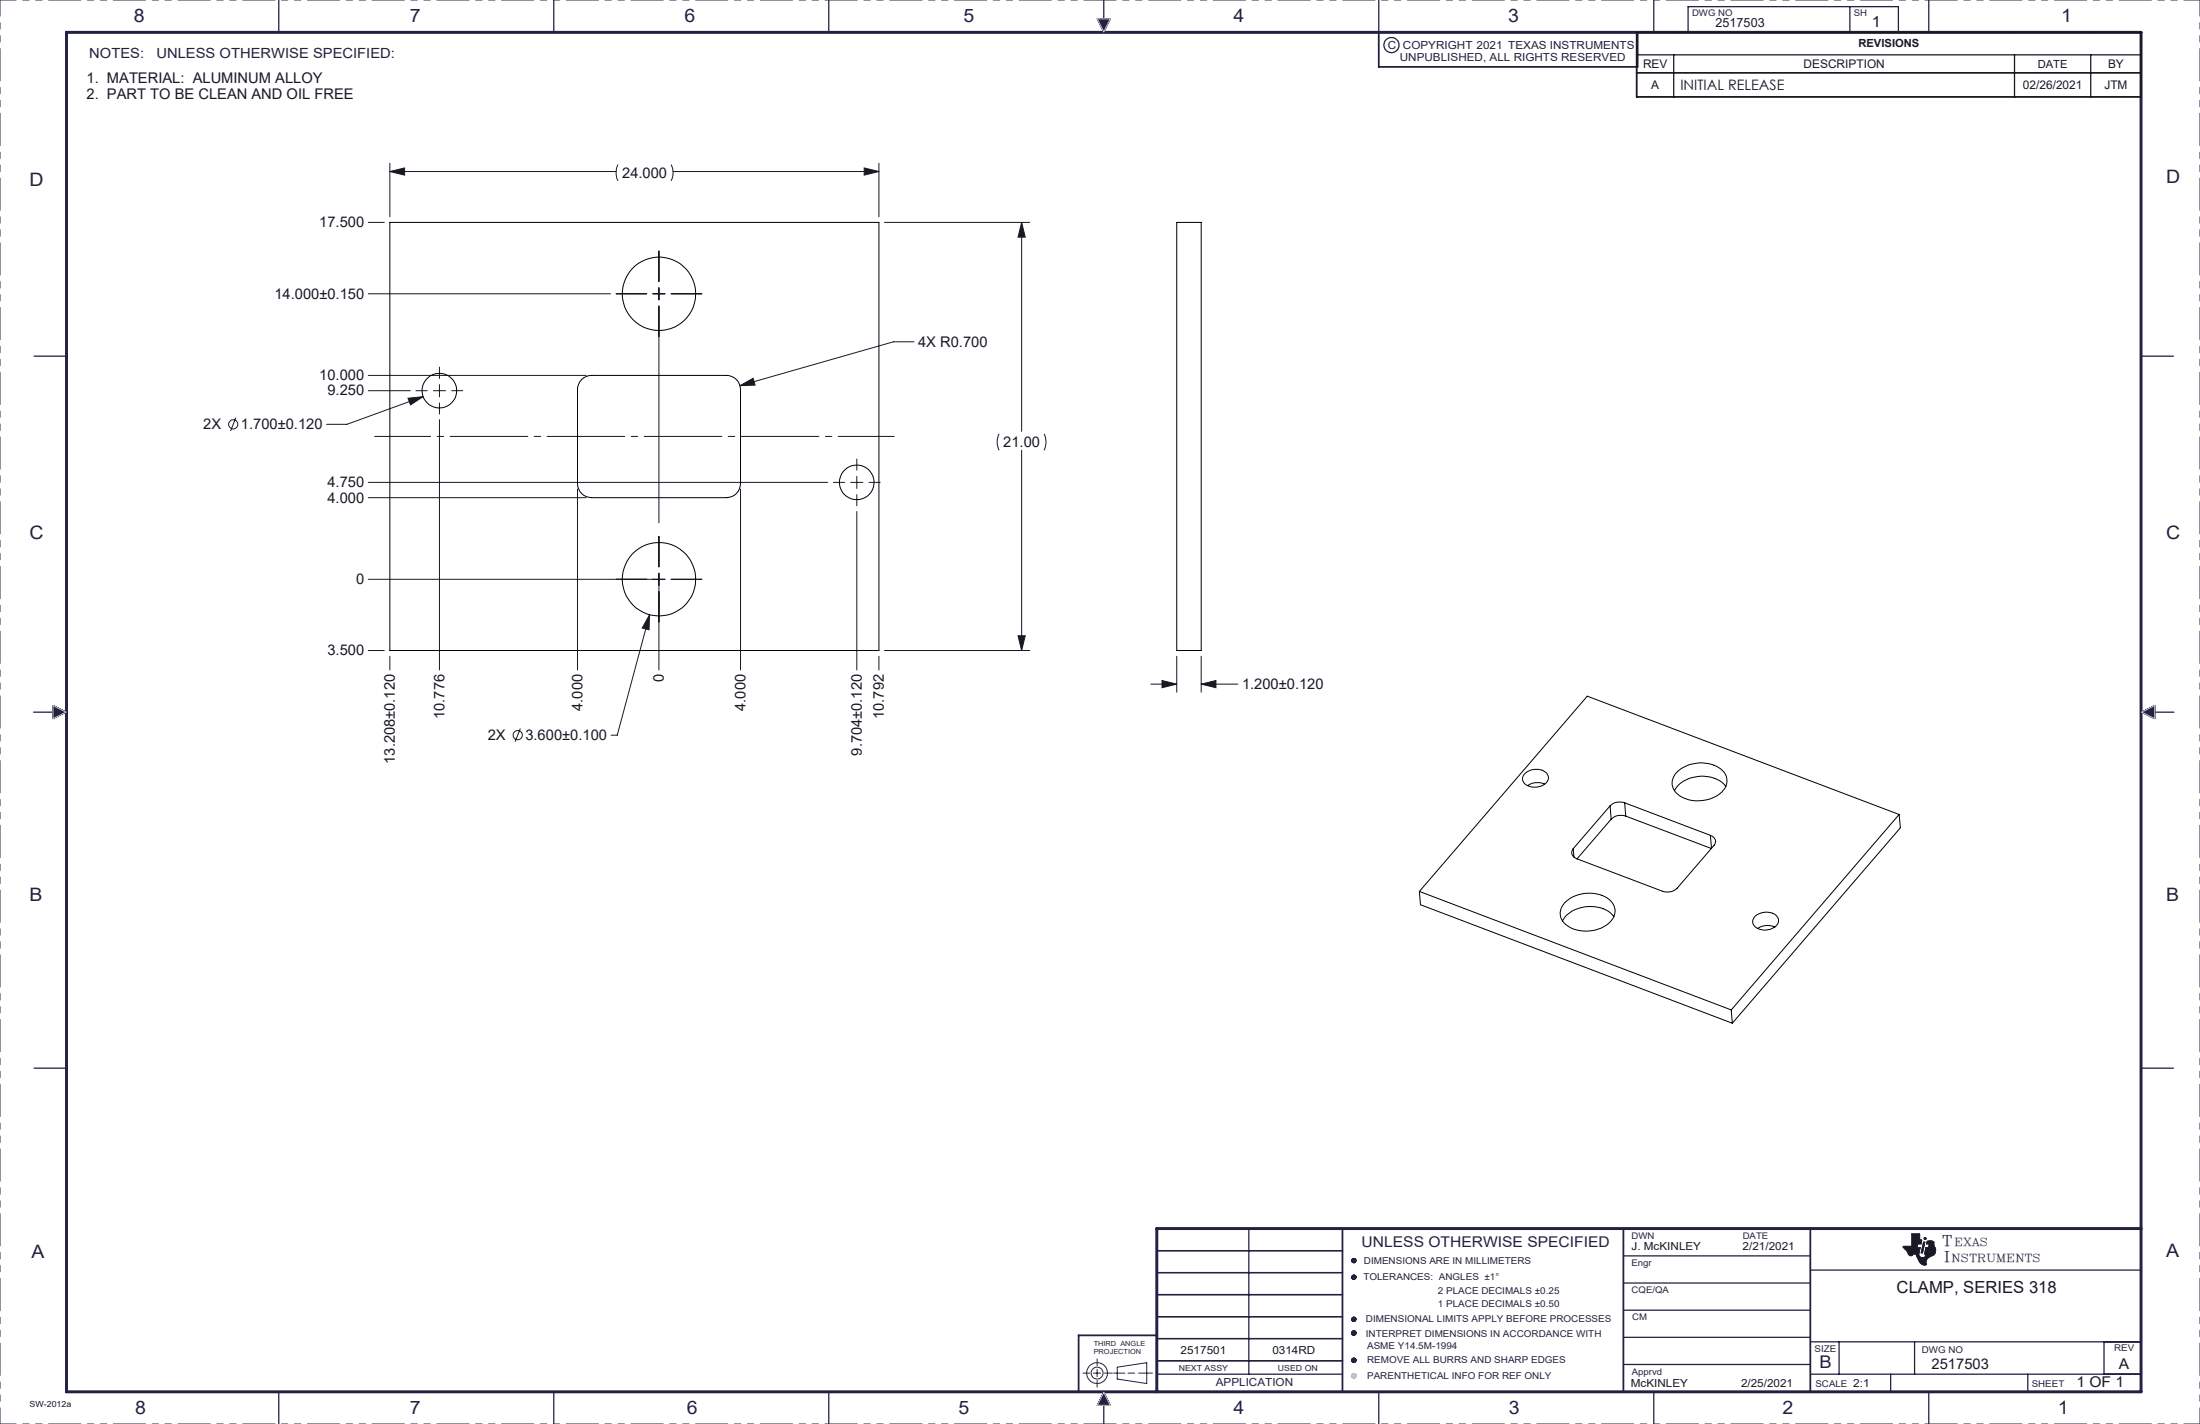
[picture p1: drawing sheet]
<svg xmlns="http://www.w3.org/2000/svg" width="432mm" height="279mm" viewBox="0 0 432 279" stroke-linecap="round" stroke-linejoin="round" font-family="sans-serif">
<g fill="none" stroke="#191924" stroke-width=".2">
<path d="M215.4 3.7h2.5l-1.3 2.5zM196.1 85.1a3.5 3.5 0 0 0 0 3.2M204.9 85.1a3.5 3.5 0 0 1 0 3.2M10.4 138.4l2.5 1.3-2.5 1.3zM420.4 139.7l2.5-1.3v2.6zM375.2 242.1h1.6v1l.4 .2-.2 .8h-.6l-.2 .7h.7l-.3 1.2a.62 .62 0 0 0 .6 .7l.7-.1 .1-.4h-.2v-.3l.2-1.1h.5l.2-.7h-.6l.1-.5a1.51 1.51 0 0 1 1.4 .1v.6a1.32 1.32 0 0 1-.2 2h-.1a1.41 1.41 0 0 0-1.3 1.6l.2 .2a1.1 1.1 0 0 1-1.5-.6l-.4-.9a.61 .61 0 0 0-.5-.6 .61 .61 0 0 0-.7 .4l-.5-.3-1-1.6h1.6zM377.5 243.7h.3l-.5 2.1h-.2zM216.6 273.2l1.3 2.5h-2.5z"/>
<circle cx="265.7" cy="258.9" r=".42"/>
<circle cx="265.7" cy="250.6" r=".42"/>
<circle cx="265.7" cy="247.3" r=".42"/>
<circle cx="377.8" cy="243" r=".2"/>
<circle cx="265.7" cy="266.9" r=".42"/>
<circle cx="265.7" cy="261.5" r=".42"/>
<circle cx="265.7" cy="269.9" r=".42"/>
</g>
<g fill="none" stroke="#212142" stroke-width=".2">
<path d="M215.4 3.7h.1M215.5 3.7l-.1 .1 .1-.1M215.5 3.7l-.1 .1 .2-.1M215.7 3.7l-.2 .2M215.8 3.7l-.3 .3M215.8 4.5l.8-.8-.8 .8M215.9 3.7l-.4 .4M215.9 3.7l-.3 .4M216 3.7l-.4 .4 .4-.4M216.1 3.7l-.5 .5M216.2 3.7l-.5 .5M216.3 3.7l-.6 .6"/>
<path d="M216.3 3.7l-.6 .6 .7-.6M216.4 3.7l-.7 .7M216.5 3.7l-.7 .7M216.5 3.7l-.7 .8M216.6 6.2h.1M216.6 3.7l-.8 .9M216.7 6.1l-.1 .1M216.7 3.7l-.9 .9M216.7 6l-.1 .2M216.8 6l-.2 .1M216.8 3.7l-1 1M216.9 3.7l-1 1"/>
<path d="M216.9 5.7l-.3 .4 .3-.3M217 5.6l-.5 .4M217 5.5l-.5 .5M217.1 3.7l-1.2 1.1M217.1 5.4l-.6 .6M217.1 3.7l-1.1 1.2M217.1 5.3l-.6 .6 .6-.6M217.2 3.7l-1.2 1.2M217.2 5.2l-.7 .7M217.2 5.1l-.7 .8M217.3 3.7l-1.3 1.3M217.3 4.9l-.9 .9"/>
<path d="M217.4 3.7l-1.4 1.3M217.4 4.7l-1 1.1M217.5 3.7l-1.4 1.4M217.5 4.6l-1.1 1.1 1.1-1.1M217.5 3.7l-1.4 1.5M217.5 4.4l-1.1 1.2M217.6 3.7l-1.5 1.5M217.6 4.4l-1.3 1.2M217.7 4.2l-1.4 1.4M217.7 3.7l-1.6 1.6M217.7 4.1l-1.4 1.4M217.8 3.7l-1.6 1.6"/>
<path d="M217.8 4l-1.5 1.5M217.8 3.7l-1.6 1.7M217.8 3.8l-1.5 1.6 1.5-1.5M217.9 3.7l-1.3 2.5M217.9 3.7h-2.5l1.2 2.5M217.9 3.7l-1.7 1.7M321.4 6.5v5.7M420.2 13v3.9M10.4 138.4l2.5 1.3-2.5 1.3zM10.4 138.5h.1M10.4 138.6l.1-.1-.1 .1M10.4 138.8l.3-.2-.3 .3"/>
<path d="M10.4 139.3l.6-.6-.6 .7M10.5 138.5l-.1 .2M10.6 138.5l-.2 .2M10.7 138.6l-.3 .3 .3-.3M10.8 138.6l-.4 .4M10.8 138.6l-.4 .5M10.9 138.7l-.5 .5M10.9 138.7l-.5 .5 .6-.5M11.1 138.8l-.7 .7M11.2 138.8l-.8 .8M11.2 138.9l-.8 .8M11.3 138.9l-.9 .8 .9-.8"/>
<path d="M11.4 138.9l-1 1M11.4 139l-1 .9M11.4 139l-1 1M11.5 139l-1.1 1.1M11.6 139l-1.2 1.2M11.6 139.1l-1.2 1.2M11.7 139.1l-1.3 1.3M11.7 139.1l-1.3 1.4M11.8 139.1l-1.4 1.4M11.8 139.2l-1.4 1.4M11.9 139.2l-1.5 1.4M11.9 139.2l-1.5 1.6"/>
<path d="M12 139.2l-1.6 1.6M12 139.3l-1.6 1.7M12.1 139.3l-1.7 1.7M12.2 139.3l-1.6 1.6M12.2 139.3l-1.5 1.5M12.3 139.4l-1.4 1.3M12.3 139.4l-1.2 1.3M12.3 139.4l-1.2 1.2M12.5 139.5l-1 .9M12.6 139.5l-.8 .8M12.6 139.5l-.7 .8M12.6 139.6l-.6 .6"/>
<path d="M12.7 139.6l-.6 .5M12.7 139.6l-.4 .4M12.8 139.6l-.4 .4M12.8 139.6l-.3 .3M12.8 139.7l-.2 .2M12.8 139.7l-.1 .1M12.9 139.7l-.1 .1M12.9 139.7h.1M420.4 139.7l2.5-1.3v2.6zM420.4 139.7h.1M420.7 139.5l-.3 .2 .1-.1M420.8 139.5l-.3 .3"/>
<path d="M421 139.4l-.5 .4 .4-.3M421.1 139.3l-.5 .5M421.3 139.3l-.6 .6M421.3 139.2l-.6 .7M421.4 139.2l-.7 .7M421.5 139.1l-.8 .8M421.6 139.1l-.8 .8M421.8 139l-1 .9 .9-.8M422 138.9l-1.1 1.1M422.1 138.9l-1.2 1.1M422.1 138.8l-1.2 1.2M422.2 138.8l-1.2 1.2"/>
<path d="M422.3 138.7l-1.3 1.4M422.4 138.7l-1.4 1.4M422.5 138.6l-1.4 1.5M422.7 138.6l-1.6 1.5 1.5-1.5M422.8 138.5l-1.7 1.6M422.8 138.5l-1.6 1.6 1.7-1.6M422.9 138.6l-1.6 1.6 1.6-1.6M422.9 138.7l-1.5 1.5M422.9 138.8l-1.4 1.5M422.9 138.9l-1.4 1.4M422.9 139l-1.3 1.3M422.9 139.1l-1.3 1.3 1.3-1.3"/>
<path d="M422.9 139.2l-1.2 1.2M422.9 139.3l-1.2 1.1M422.9 139.3l-1.1 1.1M422.9 139.4l-1.1 1M422.9 139.5l-1 1M422.9 139.6l-.9 .9M422.9 139.7l-.8 .9 .8-.8M422.9 139.8l-.8 .8M422.9 139.9l-.7 .7 .7-.6M11.4 140.5l1-1-1.1 1M11.7 140.3l.8-.8-.9 .9M421.4 140.2l1.5-1.5-1.5 1.6"/>
<path d="M421.9 140.5l1-1-1 1M422.2 140.7l.7-.7-.6 .7M422.7 140.9l.2-.1-.1 .1M422.9 141h.1M422.9 140.1l-.6 .6M422.9 140.2l-.6 .5 .6-.5M422.9 140.2l-.5 .5M422.9 140.3l-.5 .5 .5-.5M422.9 140.4l-.4 .4M422.9 140.5l-.3 .3M422.9 140.6l-.3 .3M422.9 140.6l-.2 .3"/>
<path d="M422.9 140.7l-.2 .2M422.9 140.9h-.1M422.9 140.9l-.1 .1M265.3 258.9l.5-.5-.5 .6M265.3 247.5l.6-.6-.5 .6M265.4 247.5l.6-.5-.6 .6M265.4 247.6l.6-.5-.5 .5M265.5 247l-.1 .1M265.5 250.3l-.1 .1M265.5 258.5l-.1 .2M265.6 250.2l-.3 .3 .3-.3M265.6 246.9l-.3 .3"/>
<path d="M265.6 258.4l-.3 .3M265.6 246.9l-.3 .4M265.7 258.4l-.4 .4M265.7 246.9l-.4 .4M265.7 251l.4-.4-.4 .4M265.7 258.4l-.4 .5M265.7 250.2l-.4 .4M265.8 246.9l-.5 .5M265.8 250.2l-.5 .5M265.9 258.4l-.6 .6 .6-.5M265.9 250.2l-.6 .5M265.9 250.2l-.5 .6"/>
<path d="M266 258.5l-.6 .6M266 258.5l-.6 .7 .6-.6M266 250.3l-.6 .5M266 247l-.6 .6M266 258.6l-.5 .6 .6-.6M266 250.3l-.6 .6M266 250.3l-.5 .6M266.1 259.1l-.1 .1M266.1 247.1l-.6 .6M266.1 258.7l-.6 .5M266.1 258.7l-.5 .6M266.1 259l-.2 .3"/>
<path d="M266.1 250.4l-.6 .6M266.1 250.4l-.5 .6M266.1 250.8l-.2 .2M266.1 247.1l-.5 .7M266.1 247.5l-.2 .2M266.1 258.8l-.4 .5M266.1 258.9l-.4 .4M266.1 258.9l-.3 .4M266.1 250.5l-.5 .5M266.1 250.5l-.4 .5M266.1 250.6l-.3 .4M266.1 250.7l-.2 .3"/>
<path d="M266.1 247.3l-.4 .5M266.1 247.4l-.3 .4M266.1 247.4l-.2 .4M375.2 242.1h1.6v1l.4 .2-.2 .8h-.6l-.2 .7h.7l-.3 1.2a.62 .62 0 0 0 .6 .7l.7-.1 .1-.4h-.2v-.3l.2-1.1h.5l.2-.7h-.6l.1-.5a1.51 1.51 0 0 1 1.4 .1v.6a1.32 1.32 0 0 1-.2 2h-.1a1.41 1.41 0 0 0-1.3 1.6l.2 .2a1.1 1.1 0 0 1-1.5-.6l-.4-.9a.61 .61 0 0 0-.5-.6 .61 .61 0 0 0-.7 .4l-.5-.3-1-1.6h1.6zM377.5 243.7h.3l-.5 2.1h-.2zM420.2 249.2v20.4M212.5 269.4h1.4M214.6 269.4h1.4M215.3 266.6v1.4M215.3 268.7v1.4M215.3 270.9v1.3M215.6 275.3l1.4-1.4-1.4 1.4"/>
<path d="M215.7 275.7l1.5-1.5-1.5 1.5M215.7 275.1l1.3-1.3-1.3 1.4M215.9 274.6l1-.9-1 1M216.2 275.7l1.1-1.1-1 1.1M216.3 273.9l.5-.5-.6 .6M216.4 273.6l.3-.2-.4 .4M216.5 275.7l1-.9-.9 .9M216.6 273.2h.1M216.6 273.2l-1.2 2.5h2.5M216.6 273.2l1.3 2.5M216.7 273.2l-.1 .1M216.7 273.3l-.2 .1"/>
<path d="M216.7 273.3l-.2 .2M216.7 273.3l-.2 .3M216.7 275.7l.8-.7-.7 .7M216.8 269.4h1.5M216.8 273.5l-.6 .6M216.8 273.5l-.7 .7M216.8 273.5l-.7 .8M216.9 273.6l-.9 .8M216.9 273.6l-.9 .9M216.9 275.7l.7-.6-.6 .6M216.9 273.7l-1.1 1.1M216.9 273.8l-1.1 1.1"/>
<path d="M217 273.8l-1.2 1.2M217 273.9l-1.5 1.6M217.1 274l-1.7 1.6M217.1 274l-1.7 1.7M217.1 274.1l-1.7 1.6M217.1 274.1l-1.6 1.6M217.1 274.2l-1.5 1.5M217.1 275.7l.6-.5-.5 .5M217.2 274.3l-1.4 1.4M217.2 274.4l-1.4 1.3M217.2 274.4l-1.3 1.3M217.2 275.7l.5-.4-.4 .4"/>
<path d="M217.3 274.4l-1.3 1.3M217.3 274.5l-1.2 1.2 1.2-1.2M217.4 274.6l-1.1 1.1M217.4 274.7l-1.1 1 1.1-1M217.4 274.7l-1 1M217.5 274.8l-1 .9M217.5 274.9l-.8 .8M217.5 275.7l.3-.3-.3 .3M217.6 275l-.8 .7M217.6 275.7l.2-.2-.2 .2M217.6 275.1l-.6 .6M217.7 275.7l.1-.1-.1 .1"/>
<path d="M217.7 275.4l-.3 .3M217.8 275.4l-.4 .3M217.9 275.7h-.1M218.6 269.4h2.2M219.3 268.3l5.8-.9v4.1l-5.8-.9zM221.4 269.4h1.3M223.5 269.4h2.7M265.3 266.9l.6-.4-.5 .6M265.4 261.8l.6-.6-.6 .6M265.5 266.6l-.1 .1M265.5 261.2l-.2 .2M265.6 261.1l-.3 .3"/>
<path d="M265.6 266.5l-.3 .3M265.7 261.1l-.4 .4M265.7 266.5l-.4 .4M265.7 261.1l-.4 .5M265.9 261.1l-.6 .6M266 261.2l-.7 .5M266 266.6l-.6 .5M266 266.6l-.6 .6 .6-.6M266 266.6l-.5 .6 .6-.5M266.1 261.3l-.7 .6M266.1 261.4l-.6 .5M266.1 261.7l-.2 .2"/>
<path d="M266.1 266.7l-.6 .6M266.1 266.7l-.5 .6M266.1 267.1l-.2 .2M266.1 261.4l-.5 .5M266.1 261.5l-.4 .5M266.1 261.6l-.3 .4M266.1 261.7l-.3 .2M266.1 266.8l-.5 .5M266.1 266.8l-.4 .5M266.1 266.9l-.4 .4M266.1 267l-.3 .3"/>
<circle cx="377.8" cy="243" r=".2"/>
<circle cx="215.3" cy="269.4" r="1.17"/>
<circle cx="215.3" cy="269.4" r="2.04"/>
<circle cx="265.7" cy="266.9" r=".42"/>
<circle cx="265.7" cy="261.5" r=".42"/>
<circle cx="265.7" cy="269.9" r=".42"/>
</g>
<g fill="none" stroke="#212142" stroke-width=".25">
<path d="M54.7 0v6.4M108.7 0v6.4M162.7 0v6.4M216.6 0v6.4M270.6 0v6.4M324.6 0v6.4M331.3 6.4v-5.1h41.3v5.1M363.1 1.3v5.1M378.6 0v6.4M6.7 69.9h6.4M420.2 69.9h6.4M6.6 139.7h6.3"/>
<path d="M420.4 139.7h6.3M6.7 209.6h6.4M420.2 209.6h6.4M227 245.4h36.5M227 249.7h36.5M227 254h36.5M227 258.3h36.5M245.1 241.1v28.5M318.6 246.4h36.7M318.6 251.7h36.7M318.6 257.1h36.7M355.3 249.2h64.9"/>
<path d="M54.7 273.1v6.3M108.7 273.1v6.3M162.7 273.1v6.3M216.6 273.1v6.3M227 267h36.5M227 269.6h36.5M227 262.6h36.5M270.6 273.1v6.3M318.6 262.4h36.7M318.6 267.7h36.7M324.6 273.1v6.3M355.3 263.3h64.9"/>
<path d="M355.3 269.6h64.9M361 263.3v6.3M371.1 269.6v3.5M375.8 263.3v6.3M378.6 273.1v6.3M398 269.6v3.5M413 263.3v6.3"/>
<circle cx="273.1" cy="8.8" r="1.48"/>
</g>
<g fill="none" stroke="#c4c4c4" stroke-width=".2">
<path d="M215.4 3.7h2.5l-1.3 2.5zM10.4 138.4l2.5 1.3-2.5 1.3zM420.4 139.7l2.5-1.3v2.6zM216.6 273.2l1.3 2.5h-2.5zM265.4 270.1l.5-.5-.5 .5M265.5 270.3l.6-.6-.6 .6M265.5 269.6l-.1 .1M265.6 269.5l-.3 .3M265.7 269.5l-.4 .4M265.7 269.5l-.4 .5M265.9 269.5l-.6 .6M266 269.6l-.6 .6"/>
<path d="M266.1 269.7l-.6 .6 .6-.5M266.1 270.2l-.1 .1M266.1 269.8l-.5 .5M266.1 270.1l-.2 .2M266.2 269.9l-.5 .5M266.2 270l-.4 .4"/>
<circle cx="265.7" cy="258.9" r=".42"/>
<circle cx="265.7" cy="247.3" r=".42"/>
<circle cx="265.7" cy="250.6" r=".42"/>
<circle cx="265.7" cy="266.9" r=".42"/>
<circle cx="265.7" cy="261.5" r=".42"/>
<circle cx="265.7" cy="269.9" r=".42"/>
</g>
<path d="M0 0v279.4M431.8 0h-431.8M0 279.4h431.8M431.8 279.4v-279.4" fill="none" stroke="#212142" stroke-width=".2" stroke-dasharray="6.3 1.3 1.3 1.3 1.3 1.3" stroke-dashoffset="3.2"/>
<path d="M321.4 6.3v6.8h-50.8v-6.6M263.5 241.1v32M318.6 241.1v32M355.3 241.1v32M227 262h-15.3v11" fill="none" stroke="#212142" stroke-width=".35"/>
<path d="M13.1 6.4h407.1v266.7h-407.1zM420.2 241.1h-193.2v32" fill="none" stroke="#212142" stroke-width=".58"/>
<path d="M375.2 242.1v2.4h-1.6v.2l.7 .8 .5 .8 .3 .1 .4-.3h.5l.7 1.5 .7 .5h.7l-.1-.6 .2-.5 1.5-.9 .2-1-.3-1a.53 .53 0 0 0-.2-.6 .53 .53 0 0 0-.6 0l-.6 .1-.1 .5h.6l-.2 .7h-.5l-.2 1.1v.3h.2l-.1 .4-.3 .1h-.7l-.3-.5 .3-1.4h-.7l.2-.7h.6l.2-.8-.4-.2v-1zM377.5 243.7l-.4 2.1h.2l.5-2.1zM377.6 243a.2 .2 0 0 0 .4 0 .2 .2 0 0 0-.4 0z" fill-rule="evenodd" fill="#191924"/>
<g fill="none" stroke="#191924" stroke-width=".2">
<path d="M76.5 32v10.5M76.5 33.7h44.4M76.5 33.7l2.9-.8v1.5zM121.3 32.3a3.8 3.8 0 0 0 0 3.2M131.7 32.3a3.5 3.5 0 0 1 0 3.2M132.1 33.7h40.4M169.6 32.9l2.9 .8-2.9 .7zM172.5 32v10.5M72.3 57.6h47.5M72.3 43.6h3.1M120.9 57.6h6M128.1 57.6h2.4"/>
<path d="M129.3 49.2v6M129.3 56.4v2.4M131.7 57.6h6.1M173.6 43.6h28.5M200.5 43.6v41M200.5 43.6l.7 2.9h-1.4zM72.3 76.7h8.2M72.3 73.7h42.7M80.1 78.1l2.9-.3-2.4 1.6zM81.6 76.7h2.3M83 77.8l-14.9 5.5h-4M85.1 76.7h2.4"/>
<path d="M86.3 72v2.3M86.3 75.5v2.4M86.3 79.1v2.1M88.7 76.7h2.1M129.3 60v42.6M145.2 75.7l2.6-1.5 .4 1.4zM179.4 67.1h-4l-30.2 8.6M46.3 82l-1 2.6M72.3 94.7h90.2M72.3 97.6h42.7M86.3 82.3v49.1M113.3 96v35.4"/>
<path d="M145.3 96v35.4M163.5 94.7h2.3M167 94.7h2.4M168.2 90.1v2.2M168.2 93.5v2.3M168.2 97v2.2M170.6 94.7h2.2M200.5 88.3v39.3M72.3 113.7h58.2M129.3 105.2v6M129.3 112.5v18.9M131.7 113.7h6.1"/>
<path d="M168.2 100.4v31M72.3 127.6h3.1M76.5 128.8v2.6M127.5 120.6l-6.4 23.7h-1.2M127.5 120.6l-.1 3-1.4-.4zM172.5 128.8v2.6M173.6 127.6h28.5M199.8 124.7h1.4l-.7 2.9zM225.9 134.2h5.1M228.1 133.5l2.9 .7-2.9 .7zM231 128.8v7M235.8 128.8v7"/>
<path d="M235.8 134.2h7.2M235.8 134.2l2.9-.7v1.4zM102.1 142.9l-1 2.6"/>
<circle cx="45.8" cy="83.3" r=".89"/>
<circle cx="101.6" cy="144.2" r=".91"/>
</g>
<path d="M321.2 14.3h99" fill="none" stroke="#000" stroke-width=".25"/>
<path d="M321.2 10.8h99M321.2 14.3h99M328.5 10.8v8.2M395.4 10.8v8.2M410.4 10.8v8.2" fill="none" stroke="#191924" stroke-width=".25"/>
<path d="M321.2 6.4h99v12.6h-99z" fill="none" stroke="#191924" stroke-width=".35"/>
<path d="M175.5 85.6h-102" fill="none" stroke="#191924" stroke-width=".2" stroke-dasharray="15.2 1.3 1.3 1.3" stroke-dashoffset="4.2"/>
<path d="M200.5 43.6l.7 2.9h-1.4zM199.8 124.7h1.4l-.7 2.9zM127.5 120.6l-1.5 2.6 1.4 .4zM76.5 33.7l2.9-.8v1.5zM169.6 32.9l2.9 .8-2.9 .7zM145.2 75.7l3-.1-.4-1.4zM80.1 78.1l.5 1.3 2.4-1.6zM235.8 134.2l2.9-.7v1.4zM228.1 133.5l2.9 .7-2.9 .7z" fill="#191924"/>
<g fill="none" stroke="#000" stroke-width=".2">
<path d="M76.5 43.6h96v84h-96zM231 43.6h4.8v84h-4.8zM114.2 74.5a2.87 2.87 0 0 1 1.9-.8h26.5a2.77 2.77 0 0 1 2.7 2.7v18.5a2.77 2.77 0 0 1-2.7 2.7h-26.5a2.77 2.77 0 0 1-2.8-2.7v-18.5a2.87 2.87 0 0 1 .9-1.9zM299.4 151.7a3.2 3.2 0 0 1 4.3 .2 1.72 1.72 0 0 1-1.5 2.4 2.67 2.67 0 0 1-3.4-1.3l.2-.8zM303.2 153.8a3.5 3.5 0 0 0-3.4 .3M316 158.1l-7.2 8.4M316 158.1l.2 2.6M318.9 157.5a2.69 2.69 0 0 0-2.9 .6M318.9 157.5l16.8 6.4M318.9 157.5l.2 2.6M329.1 151.6a6.7 6.7 0 0 1 9.3-.1 2.91 2.91 0 0 1-.9 4.3 6.9 6.9 0 0 1-8.6-.3 2.78 2.78 0 0 1 .2-3.9zM338.7 154.3a6.5 6.5 0 0 0-8.2-1.1l-1.2 1-.7 1"/>
<path d="M372.7 159.8l.3 2.6-33 38.4M372.7 159.8l-32.9 38.4M372.7 159.8l-61.2-23.2-32.9 38.3M278.6 174.9l61.2 23.3M278.6 174.9l.2 2.6 61.2 23.3M307.1 177.1a6.9 6.9 0 0 1 9-.4 2.94 2.94 0 0 1-.5 4.6 6.9 6.9 0 0 1-8.6-.3 2.77 2.77 0 0 1 .1-3.9zM308.8 166.5l.1 1.7M316.2 160.7l-6.7 7.8M316.8 179.8a6.3 6.3 0 0 0-7.3-1.5 5 5 0 0 0-2.8 2.4M319.1 160.1a2.73 2.73 0 0 0-2.9 .6M319.1 160.1l16.8 6.4M335.7 163.9a1.2 1.2 0 0 1 .7 2l-7.2 8.4a2.73 2.73 0 0 1-2.9 .6l-16.8-6.4a1.21 1.21 0 0 1-.7-2"/>
<path d="M335.7 163.9l.2 2.5M344.3 180a3.1 3.1 0 0 1 4.6 0 1.56 1.56 0 0 1-1.1 2.2 2.71 2.71 0 0 1-3.8-1.1v-.6zM339.8 198.2l.2 2.6M348.3 181.9a3.5 3.5 0 0 0-3.3 .3"/>
<circle cx="129.3" cy="57.6" r="7.2"/>
<circle cx="86.2" cy="76.7" r="3.4"/>
<circle cx="168.2" cy="94.6" r="3.4"/>
<circle cx="129.3" cy="113.7" r="7.2"/>
</g>
<g font-size="3.6" fill="#212142">
<text x="26.3" y="4.4">8</text>
<text x="80.4" y="4.4">7</text>
<text x="134.3" y="4.4">6</text>
<text x="189.1" y="4.4">5</text>
<text x="242.1" y="4.4">4</text>
<text x="296" y="4.4">3</text>
<text x="404.5" y="4.4">1</text>
<text x="425.1" y="35.9">D</text>
<text x="5.8" y="36.5">D</text>
<text x="5.8" y="105.7">C</text>
<text x="425.1" y="105.7">C</text>
<text x="5.8" y="176.8">B</text>
<text x="425.1" y="176.8">B</text>
<text x="6.2" y="246.9">A</text>
<text x="425.1" y="246.7">A</text>
<text x="26.5" y="277.5">8</text>
<text x="80.4" y="277.5">7</text>
<text x="134.8" y="277.5">6</text>
<text x="188.1" y="277.5">5</text>
<text x="242.1" y="277.5">4</text>
<text x="296.1" y="277.5">3</text>
<text x="349.9" y="277.5">2</text>
<text x="403.9" y="277.5">1</text>
</g>
<text font-size="3.4" fill="#212142" x="357.1" y="268.4">B</text>
<text font-size="3.3" fill="#191924" x="372.3" y="253.7">CLAMP, SERIES 318</text>
<text font-size="3" fill="#191924" x="367.4" y="5.3">1</text>
<g font-size="2.9" fill="#191924">
<text x="17" y="16.4">1. MATERIAL: ALUMINUM ALLOY</text>
<text x="17" y="19.5">2. PART TO BE CLEAN AND OIL FREE</text>
<text x="122.1" y="34.8">24.000</text>
<text x="62.7" y="44.6">17.500</text>
<text x="53.9" y="58.6">14.000±0.150</text>
<text x="180.2" y="68">4X R0.700</text>
<text x="62.7" y="74.6">10.000</text>
<text x="64.3" y="77.6">9.250</text>
<text x="39.9" y="84.2">2X</text>
<text x="47.3" y="84.2">1.700±0.120</text>
<text x="196.9" y="87.7">21.00</text>
<text x="64.3" y="95.6">4.750</text>
<text x="64.3" y="98.6">4.000</text>
<text x="69.9" y="114.6">0</text>
<text x="64.3" y="128.6">3.500</text>
<text x="130.3" y="133.8" transform="rotate(-90 130.3 133.8)">0</text>
<text x="243.8" y="135.2">1.200±0.120</text>
<text x="87.2" y="141.1" transform="rotate(-90 87.2 141.1)">10.776</text>
<text x="114.3" y="139.5" transform="rotate(-90 114.3 139.5)">4.000</text>
<text x="146.3" y="139.5" transform="rotate(-90 146.3 139.5)">4.000</text>
<text x="173.5" y="141.1" transform="rotate(-90 173.5 141.1)">10.792</text>
<text x="77.5" y="149.9" transform="rotate(-90 77.5 149.9)">13.208±0.120</text>
<text x="95.7" y="145.2">2X</text>
<text x="103.1" y="145.2">3.600±0.100</text>
<text x="169.1" y="148.3" transform="rotate(-90 169.1 148.3)">9.704±0.120</text>
<text x="379.1" y="268.6">2517503</text>
<text x="415.9" y="268.5">A</text>
<text x="407.5" y="272.2">1 OF 1</text>
</g>
<g font-size="2.9" fill="#212142">
<text x="267.3" y="244.6">UNLESS OTHERWISE SPECIFIED</text>
<text x="381.4" y="244.5">T</text>
<text x="381.8" y="247.6">I</text>
</g>
<text font-size="2.8" fill="#191924" x="329.8" y="17.7">INITIAL RELEASE</text>
<g font-size="2.7" fill="#212142">
<text x="17.5" y="11.3">NOTES:</text>
<text x="30.7" y="11.3">UNLESS OTHERWISE SPECIFIED:</text>
</g>
<text font-size="2.5" fill="#191924" x="336.7" y="5.3">2517503</text>
<g font-size="2.3" fill="#191924">
<text x="322.5" y="13.3">REV</text>
<text x="324.1" y="17.4">A</text>
<text x="354" y="13.3">DESCRIPTION</text>
<text x="397" y="17.4">02/26/2021</text>
<text x="413" y="17.4">JTM</text>
<text x="413.7" y="13.3">BY</text>
</g>
<g font-size="2.2" fill="#212142">
<text x="272.4" y="9.5">C COPYRIGHT 2021 TEXAS INSTRUMENTS</text>
<text x="274.7" y="12">UNPUBLISHED, ALL RIGHTS RESERVED</text>
<text x="383.7" y="244.4">EXAS</text>
<text x="383.2" y="247.6">NSTRUMENTS</text>
<text x="238.6" y="272">APPLICATION</text>
</g>
<g font-size="2.2" fill="#191924">
<text x="364.8" y="9.3">REVISIONS</text>
<text x="400" y="13.3">DATE</text>
<text x="320.2" y="245.3">J. McKINLEY</text>
<text x="342" y="245.3">2/21/2021</text>
<text x="231.7" y="265.6">2517501</text>
<text x="249.7" y="265.6">0314RD</text>
<text x="320.1" y="272.1">McKINLEY</text>
<text x="341.7" y="272.2">2/25/2021</text>
<text x="363.7" y="272.2">2:1</text>
</g>
<g font-size="1.8" fill="#212142">
<text x="332.1" y="3.1">DWG NO</text>
<text x="363.9" y="3.1">SH</text>
<text x="320.2" y="243.1">DWN</text>
<text x="342" y="243.1">DATE</text>
<text x="267.6" y="251.2">TOLERANCES: ANGLES ±1°</text>
<text x="267.7" y="248.1">DIMENSIONS ARE IN MILLIMETERS</text>
<text x="320.2" y="248.4">Engr</text>
<text x="282.2" y="253.9">2 PLACE DECIMALS ±0.25</text>
<text x="282.2" y="256.5">1 PLACE DECIMALS ±0.50</text>
<text x="320.2" y="253.7">CQE/QA</text>
<text x="268.1" y="259.4">DIMENSIONAL LIMITS APPLY BEFORE PROCESSES</text>
<text x="268.1" y="262.3">INTERPRET DIMENSIONS IN ACCORDANCE WITH</text>
<text x="320.3" y="258.9">CM</text>
<text x="268.3" y="264.7">ASME Y14.5M-1994</text>
<text x="268.3" y="267.4">REMOVE ALL BURRS AND SHARP EDGES</text>
<text x="320.3" y="269.8">Apprvd</text>
<text x="356.2" y="265.3">SIZE</text>
<text x="377.2" y="265.4">DWG NO</text>
<text x="415" y="265.1">REV</text>
<text x="268.3" y="270.6">PARENTHETICAL INFO FOR REF ONLY</text>
<text x="356.3" y="272.2">SCALE</text>
<text x="398.8" y="272.2">SHEET</text>
</g>
<g font-size="1.6" fill="#212142">
<text x="231.4" y="268.9">NEXT ASSY</text>
<text x="250.8" y="268.9">USED ON</text>
</g>
<text font-size="1.6" fill="#191924" x="5.8" y="276">SW-2012a</text>
<g font-size="1.4" fill="#212142">
<text x="214.7" y="264">THIRD ANGLE</text>
<text x="214.7" y="265.7">PROJECTION</text>
</g>
</svg>
